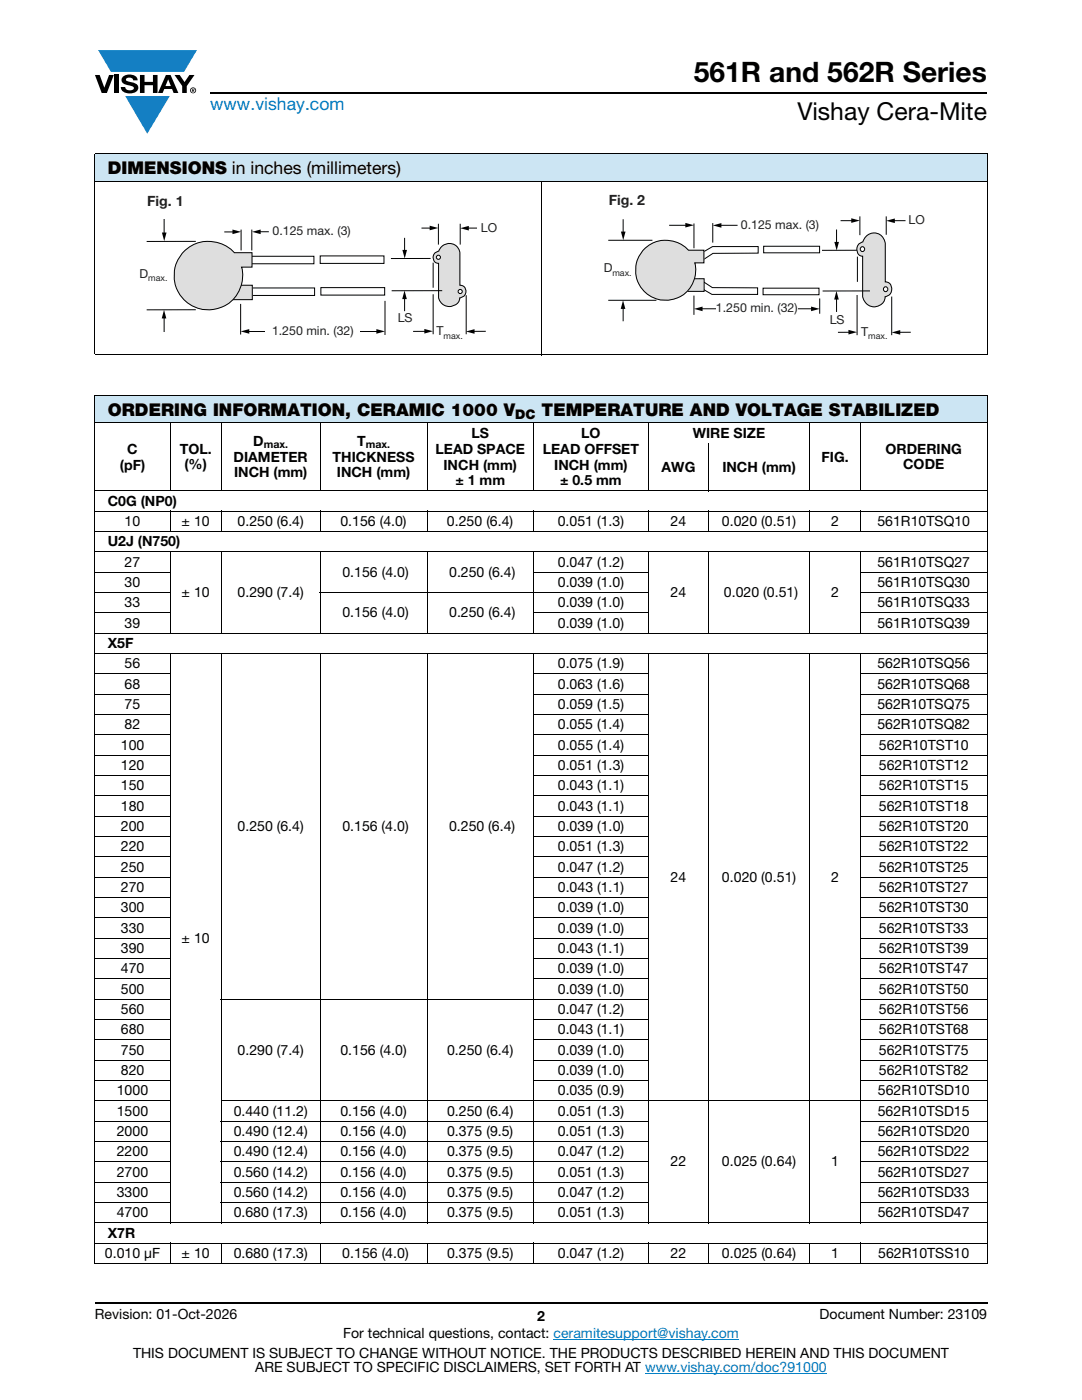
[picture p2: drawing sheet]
<svg xmlns="http://www.w3.org/2000/svg" width="216mm" height="279mm" viewBox="0 0 216 279" stroke-linecap="round" stroke-linejoin="round" font-family="sans-serif">
<g fill="#147fc3">
<path d="M19.6 10h19.7l-2.6 4.3h-1.1h-13.5z"/>
<path d="M25 19.2h8.9l-4.5 7.5z"/>
</g>
<g fill="#000">
<path d="M18.9 15h1l.9 2.5 1-2.5h.9l-1.4 3.6h-1zM22.9 15h.9v3.6h-.9zM24.6 15.3a2.1 2.1 0 0 1 2.8 .3l.1 .4h-.9a.79 .79 0 0 0-.7-.5 .79 .79 0 0 0-.8 .4l.3 .3 1 .2a1.08 1.08 0 0 1 1.2 1 1.08 1.08 0 0 1-1.1 1.2 1.73 1.73 0 0 1-2.4-1.2h.9a.96 .96 0 0 0 .8 .6 .96 .96 0 0 0 .9-.4 1.31 1.31 0 0 0-1.2-.6 1.03 1.03 0 0 1-1.1-.6 1.03 1.03 0 0 1 .2-1.1zM27.9 15h.9v1.3h1.7v-1.3h.9v3.6h-.9v-1.6h-1.7v1.6h-.9zM34.8 15h1.1l.9 1.4 1-1.4h1l-1.5 2.2v1.4h-.9v-1.4z"/>
<path d="M33.6 15.9l.5 1.3h-1.1zM33.1 15l-1.6 3.6h1l.3-.8h1.5l.3 .8h1l-1.6-3.6z"/>
<path d="M38.4 17.8h.2v.2h-.2zM38.3 17.7v.7h.1v-.3l.4 .3-.2-.3 .2-.2-.1-.2z"/>
<path d="M38.1 18a.46 .46 0 0 1 .9 0 .46 .46 0 0 1-.9 0zM37.9 18a.6 .6 0 0 0 1.2 0 .6 .6 0 0 0-1.2 0z"/>
</g>
<path d="M42 18.6h155M18.9 260h178.1" fill="none" stroke="#000" stroke-width=".36"/>
<path d="M110.4 267.3h37M128.7 274h36.3" fill="none" stroke="#007ec4" stroke-width=".2"/>
<g fill="#cce5f3">
<path d="M18.9 30.7h178.1v5.5h-178.1z"/>
<path d="M18.9 78.9h178.1v5.5h-178.1z"/>
</g>
<g fill="none" stroke="#000" stroke-width=".2">
<path d="M18.9 30.7h178.1M18.9 36.2h178.1M18.9 30.8v39.9M107.9 36.1v34.8M197 30.8v39.9M18.9 70.8h178.1M18.9 78.9h178.1M18.9 79v173.1M49.4 66.2h26M197 79v173.1M18.9 84.4h178.1M18.9 98h178.1"/>
<path d="M34 84.3v13.8M44.2 84.3v13.8M63.9 84.3v13.8M85.2 84.3v13.8M106.4 84.3v13.8M129.4 84.3v13.8M141.4 88.5v9.6M161.6 84.3v13.8M171.7 84.3v13.8M18.9 102h178.1M18.9 106.1h178.1M18.9 110.2h178.1"/>
<path d="M18.9 114.2h15.1M18.9 118.3h15.1M34 102v4.2M34 110.1v16.4M44.2 102v4.2M44.2 110.1v16.4M63.8 118.3h65.7M63.9 102v4.2M63.9 110.1v16.4M85.2 102v4.2M85.2 110.1v16.4M106.4 114.2h23.1"/>
<path d="M106.4 102v4.2M106.4 110.1v16.4M129.4 102v4.2M129.4 110.1v16.4M141.4 102v4.2M141.4 110.1v16.4M161.6 102v4.2M161.6 110.1v16.4M171.6 114.2h25.4M171.6 118.3h25.4M171.7 102v4.2M171.7 110.1v16.4"/>
<path d="M18.9 122.3h15.1M18.9 126.4h178.1M18.9 130.5h178.1M18.9 134.5h15.1M18.9 138.6h15.1M34 130.4v113.7M44.2 130.4v113.7M63.9 130.4v113.7M85.2 130.4v113.7M106.4 122.3h23.1M106.4 134.5h23.1M106.4 138.6h23.1"/>
<path d="M106.4 130.4v113.7M129.4 130.4v113.7M141.4 130.4v113.7M161.6 130.4v113.7M171.6 122.3h25.4M171.6 134.5h25.4M171.6 138.6h25.4M171.7 130.4v113.7M18.9 142.6h15.1M18.9 146.7h15.1M18.9 150.7h15.1M18.9 154.8h15.1"/>
<path d="M18.9 158.8h15.1M106.4 142.6h23.1M106.4 146.7h23.1M106.4 150.7h23.1M106.4 154.8h23.1M106.4 158.8h23.1M171.6 142.6h25.4M171.6 146.7h25.4M171.6 150.7h25.4M171.6 154.8h25.4M171.6 158.8h25.4M18.9 162.9h15.1"/>
<path d="M18.9 167h15.1M18.9 171h15.1M18.9 175.1h15.1M18.9 179.1h15.1M106.4 162.9h23.1M106.4 167h23.1M106.4 171h23.1M106.4 175.1h23.1M106.4 179.1h23.1M171.6 162.9h25.4M171.6 167h25.4M171.6 171h25.4"/>
<path d="M171.6 175.1h25.4M171.6 179.1h25.4M18.9 183.2h15.1M18.9 187.2h15.1M18.9 191.3h15.1M18.9 195.3h15.1M18.9 199.4h15.1M44.1 199.4h85.4M106.4 183.2h23.1M106.4 187.2h23.1M106.4 191.3h23.1M106.4 195.3h23.1"/>
<path d="M171.6 183.2h25.4M171.6 187.2h25.4M171.6 191.3h25.4M171.6 195.3h25.4M171.6 199.4h25.4M18.9 203.5h15.1M18.9 207.5h15.1M18.9 211.6h15.1M18.9 215.6h15.1M18.9 219.7h15.1M44.1 219.7h152.9M106.4 203.5h23.1"/>
<path d="M106.4 207.5h23.1M106.4 211.6h23.1M106.4 215.6h23.1M171.6 203.5h25.4M171.6 207.5h25.4M171.6 211.6h25.4M171.6 215.6h25.4M18.9 223.8h15.1M18.9 227.8h15.1M18.9 231.9h15.1M18.9 235.9h15.1M18.9 240h15.1"/>
<path d="M44.1 223.8h85.4M44.1 227.8h85.4M44.1 231.9h85.4M44.1 235.9h85.4M44.1 240h85.4M171.6 223.8h25.4M171.6 227.8h25.4M171.6 231.9h25.4M171.6 235.9h25.4M171.6 240h25.4M18.9 244.1h178.1M18.9 248.1h178.1"/>
<path d="M18.9 252.2h15M34 248v4.2M34 252.2h72.4M44.2 248v4.2M63.9 248v4.2M85.2 248v4.2M106.4 248v4.2M106.5 252.2h22.8M129.4 248v4.2M129.5 252.2h42.1M141.4 248v4.2M161.6 248v4.2"/>
<path d="M171.7 248v4.2M171.8 252.2h25.2"/>
</g>
<path d="M48 66.1l1.7-.4v.9zM75.1 65.7l1.7 .4-1.7 .5z" fill="#000"/>
<path d="M53 64.4h18.8v3.6h-18.8z" fill="#fff"/>
<path d="M32.8 43.8v2.9M39 48.2h-9.6M32.8 63.2v3" fill="none" stroke="#000" stroke-width=".2"/>
<path d="M32.3 46.4h.9l-.4 1.7zM32.7 61.8l.5 1.8h-.9z" fill="#000"/>
<path d="M50 57.5h12.8v1.5h-12.8z" fill="#fff"/>
<path d="M50 57.5h12.8v1.5h-12.8z" fill="none" stroke="#fff" stroke-width=".2"/>
<path d="M50 57.5h12.8v1.5h-12.8z" fill="none" stroke="#000" stroke-width=".2"/>
<path d="M49.9 51.1h12.7v1.5h-12.7z" fill="#fff"/>
<path d="M49.9 51.1h12.7v1.5h-12.7z" fill="none" stroke="#000" stroke-width=".2"/>
<circle cx="41.6" cy="55" r="6.8" fill="#dedede"/>
<circle cx="41.6" cy="55" r="6.8" fill="none" stroke="#dedede" stroke-width=".2"/>
<g fill="#dedede">
<path d="M44.5 50.4h5.8v2.9h-5.8z"/>
<path d="M44.5 56.9h5.8v2.9h-5.8z"/>
</g>
<path d="M44.5 56.9h5.8v2.9h-5.8z" fill="none" stroke="#000" stroke-width=".2"/>
<path d="M36.5 50.4a7 7 0 0 1 10.3 0h3.5v2.9h-2.1a6.8 6.8 0 0 1-8.3 8.3 6.8 6.8 0 0 1-3.4-11.2z" fill="#dedede"/>
<path d="M36.5 50.4a7 7 0 0 1 10.3 0h3.5v2.9h-2.1a6.8 6.8 0 0 1-8.3 8.3 6.8 6.8 0 0 1-3.4-11.2z" fill="none" stroke="#000" stroke-width=".2"/>
<path d="M64 57.4h12.8v1.5h-12.8z" fill="#fff"/>
<path d="M64 57.4h12.8v1.5h-12.8z" fill="none" stroke="#fff" stroke-width=".2"/>
<path d="M64 57.4h12.8v1.5h-12.8z" fill="none" stroke="#000" stroke-width=".2"/>
<path d="M63.9 51.1h12.7v1.5h-12.7z" fill="#fff"/>
<path d="M63.9 51.1h12.7v1.5h-12.7z" fill="none" stroke="#000" stroke-width=".2"/>
<path d="M86.9 50.4a1.42 1.42 0 0 0 1-.9 2.16 2.16 0 0 1 2.2-.8 2.16 2.16 0 0 1 1.7 1.7v6.5a1.26 1.26 0 0 1 1.2 1.3 1.26 1.26 0 0 1-1.3 1.2 2.15 2.15 0 0 1-2.1 1.8 2.15 2.15 0 0 1-2.1-1.8v-6.8a1.2 1.2 0 0 1-1-.9 1.2 1.2 0 0 1 .4-1.3z" fill="#dedede"/>
<path d="M86.9 50.4a1.42 1.42 0 0 0 1-.9 2.16 2.16 0 0 1 2.2-.8 2.16 2.16 0 0 1 1.7 1.7v6.5a1.26 1.26 0 0 1 1.2 1.3 1.26 1.26 0 0 1-1.3 1.2 2.15 2.15 0 0 1-2.1 1.8 2.15 2.15 0 0 1-2.1-1.8v-6.8a1.2 1.2 0 0 1-1-.9 1.2 1.2 0 0 1 .4-1.3z" fill="none" stroke="#dedede" stroke-width=".2"/>
<path d="M86.9 50.4a1.42 1.42 0 0 0 1-.9 2.16 2.16 0 0 1 2.2-.8 2.16 2.16 0 0 1 1.7 1.7v6.5a1.26 1.26 0 0 1 1.2 1.3 1.26 1.26 0 0 1-1.3 1.2 2.15 2.15 0 0 1-2.1 1.8 2.15 2.15 0 0 1-2.1-1.8v-6.8a1.2 1.2 0 0 1-1-.9 1.2 1.2 0 0 1 .4-1.3z" fill="none" stroke="#000" stroke-width=".2"/>
<circle cx="87.5" cy="51.3" r=".42" fill="#fff"/>
<circle cx="87.5" cy="51.3" r=".42" fill="none" stroke="#fff" stroke-width=".2"/>
<circle cx="87.5" cy="51.3" r=".42" fill="none" stroke="#000" stroke-width=".2"/>
<circle cx="91.8" cy="58.2" r=".42" fill="#fff"/>
<g fill="none" stroke="#000" stroke-width=".2">
<path d="M44.9 46.3h1.8M48.1 45.9v4M50.2 45.9v4M51.7 46.2h1.8M80.7 59.4v2.6M80.7 47.6v2.6M84.2 45.5h1.9M85.8 51.6h-7.7M86.4 52.5v4.8M86.4 58.8v7.8M87.5 44.8v3.9M88.1 58h-9.9"/>
<path d="M91.8 44.8v3.9M93 59v7.6M93.2 45.5h1.9M39 61.8h-9.6M48 60.8v5.9M76.8 60.1v6.7M85 66.1h-2.5M96.8 66.1h-2.4"/>
<circle cx="91.8" cy="58.2" r=".42"/>
</g>
<path d="M46.4 45.8l1.7 .5-1.7 .4zM50.3 46.3l1.7-.5v.9zM80.3 49.9h.9l-.4 1.7zM80.7 58l.5 1.7h-.9zM85.7 45l1.8 .5-1.8 .5zM91.8 45.5l1.7-.4v.9zM84.7 65.6l1.7 .5-1.7 .5zM93 66.2l1.7-.5v.9z" fill="#000"/>
<path d="M139.6 55.7l2.5 1.7h9.1v1.4h-9.1l-2.5-1.5z" fill="#fff"/>
<path d="M139.6 55.7l2.5 1.7h9.1v1.4h-9.1l-2.5-1.5z" fill="none" stroke="#000" stroke-width=".2"/>
<path d="M152.3 57.5h11.1v1.3h-11.1z" fill="#fff"/>
<path d="M152.3 57.5h11.1v1.3h-11.1z" fill="none" stroke="#000" stroke-width=".2"/>
<path d="M139.7 50.6l2.5-1.4h9.1v1.3l-9 .1-2.6 1.6z" fill="#fff"/>
<path d="M139.7 50.6l2.5-1.4h9.1v1.3l-9 .1-2.6 1.6z" fill="none" stroke="#000" stroke-width=".2"/>
<path d="M152.4 49.1h11.1v1.4h-11.1z" fill="#fff"/>
<path d="M124.3 43.9v2.6M152.4 49.1h11.1v1.4h-11.1zM124.3 61.3v2.7" fill="none" stroke="#000" stroke-width=".2"/>
<path d="M123.9 46.2h.9l-.4 1.7zM124.3 59.9l.5 1.8h-.9z" fill="#000"/>
<g fill="#f47921">
<path d="M135.4 49.9h5.1v2.6h-5.1z"/>
<circle cx="132.8" cy="53.9" r="6"/>
</g>
<path d="M135.4 55.6h5.1v2.6h-5.1z" fill="#dedede"/>
<path d="M135.4 55.6h5.1v2.6h-5.1z" fill="none" stroke="#000" stroke-width=".2"/>
<path d="M128.4 49.9a6.1 6.1 0 0 1 9 0h3.1v2.6h-1.9a6 6 0 0 1-7.3 7.2 6 6 0 0 1-2.9-9.8z" fill="#dedede"/>
<path d="M128.4 49.9a6.1 6.1 0 0 1 9 0h3.1v2.6h-1.9a6 6 0 0 1-7.3 7.2 6 6 0 0 1-2.9-9.8z" fill="none" stroke="#dedede" stroke-width=".2"/>
<path d="M121.5 59.9h9.4M128.4 49.9a6.1 6.1 0 0 1 9 0h3.1v2.6h-1.9a6 6 0 0 1-7.3 7.2 6 6 0 0 1-2.9-9.8zM133.6 45h3.5M138.5 59.1v3.6M138.5 44.7v4.7M142.2 44.6v3.7M143.6 45h3.5M163.6 59.7v2.8" fill="none" stroke="#000" stroke-width=".2"/>
<path d="M136.8 44.5l1.7 .4-1.7 .5zM142.2 45l1.7-.5v.9z" fill="#000"/>
<path d="M173 47a2.23 2.23 0 0 1 3.6 1.6v7.7a1.49 1.49 0 0 1 1.3 1.5 1.49 1.49 0 0 1-1.3 1.4 2.25 2.25 0 0 1-2.2 2 2.25 2.25 0 0 1-2.3-2v-8.1a1.44 1.44 0 0 1-1.1-1 1.44 1.44 0 0 1 .4-1.5 1.57 1.57 0 0 0 1.1-1.1z" fill="#dedede"/>
<path d="M173 47a2.23 2.23 0 0 1 3.6 1.6v7.7a1.49 1.49 0 0 1 1.3 1.5 1.49 1.49 0 0 1-1.3 1.4 2.25 2.25 0 0 1-2.2 2 2.25 2.25 0 0 1-2.3-2v-8.1a1.44 1.44 0 0 1-1.1-1 1.44 1.44 0 0 1 .4-1.5 1.57 1.57 0 0 0 1.1-1.1z" fill="none" stroke="#dedede" stroke-width=".2"/>
<path d="M173 47a2.23 2.23 0 0 1 3.6 1.6v7.7a1.49 1.49 0 0 1 1.3 1.5 1.49 1.49 0 0 1-1.3 1.4 2.25 2.25 0 0 1-2.2 2 2.25 2.25 0 0 1-2.3-2v-8.1a1.44 1.44 0 0 1-1.1-1 1.44 1.44 0 0 1 .4-1.5 1.57 1.57 0 0 0 1.1-1.1z" fill="none" stroke="#000" stroke-width=".2"/>
<circle cx="172.1" cy="49.7" r=".47" fill="#dedede"/>
<circle cx="172.1" cy="49.7" r=".47" fill="#fff"/>
<circle cx="172.1" cy="49.7" r=".47" fill="none" stroke="#000" stroke-width=".2"/>
<circle cx="176.7" cy="57.7" r=".47" fill="#dedede"/>
<circle cx="176.7" cy="57.7" r=".47" fill="#fff"/>
<g fill="none" stroke="#000" stroke-width=".2">
<path d="M166.9 45.9v2.7M166.9 59.5v2.7M167.8 44h2.4M170.9 49.9l-6.8 .1M171 59v7.8M171.1 51.3v4.8M171.6 43.3v3.5M173.5 58.1h-9.3M176.8 43.3v3.5M177.9 59.3v7.5M178.2 44h2.4M139.9 61.6h22.3"/>
<circle cx="176.7" cy="57.7" r=".47"/>
</g>
<path d="M166.5 48.3h.9l-.5 1.7zM166.9 58.1l.5 1.7h-1zM169.9 43.6l1.7 .4-1.7 .5zM176.8 44.1l1.8-.5v.9zM138.5 61.6l1.7-.4v.9zM161.8 61.2l1.8 .4-1.8 .5z" fill="#000"/>
<path d="M142.8 60.3h16.4v2.6h-16.4z" fill="#fff"/>
<path d="M121.5 48h8.6M169.6 66.3h-2.3M181.6 66.3h-2.3" fill="none" stroke="#000" stroke-width=".2"/>
<path d="M169.3 65.8l1.7 .5-1.7 .5zM177.9 66.3l1.7-.4v.9z" fill="#000"/>
<text font-size="5.6" x="138.4" y="16.4">561R and 562R Series</text>
<text font-size="4.9" x="159.1" y="24">Vishay Cera-Mite</text>
<text font-size="3.5" fill="#007ec4" x="42" y="21.9">www.vishay.com</text>
<g font-size="3.5">
<text x="21.5" y="34.8">DIMENSIONS in inches (millimeters)</text>
<text x="21.5" y="83">ORDERING INFORMATION, CERAMIC 1000 V</text>
<text x="108.1" y="83">TEMPERATURE AND VOLTAGE STABILIZED</text>
</g>
<g font-size="2.8" fill="#231f20">
<text x="29.4" y="41.1">Fig. 1</text>
<text x="121.5" y="40.9">Fig. 2</text>
</g>
<g font-size="2.8">
<text x="50.5" y="88.9">D</text>
<text x="71.3" y="88.9">T</text>
<text x="94.1" y="87.4">LS</text>
<text x="116" y="87.4">LO</text>
<text x="138.2" y="87.4">WIRE SIZE</text>
<text x="23.9" y="93.7">(pF)</text>
<text x="25.4" y="90.5">C</text>
<text x="35.9" y="90.7">TOL.</text>
<text x="36.8" y="93.5">(%)</text>
<text x="46.6" y="92.1">DIAMETER</text>
<text x="46.7" y="95.3">INCH (mm)</text>
<text x="66.4" y="92.1">THICKNESS</text>
<text x="67.2" y="95.3">INCH (mm)</text>
<text x="86.9" y="90.5">LEAD SPACE</text>
<text x="88.5" y="93.7">INCH (mm)</text>
<text x="108.3" y="90.5">LEAD OFFSET</text>
<text x="110.6" y="93.7">INCH (mm)</text>
<text x="132" y="94.1">AWG</text>
<text x="144.1" y="94.1">INCH (mm)</text>
<text x="163.9" y="92.1">FIG.</text>
<text x="176.7" y="90.7">ORDERING</text>
<text x="180.2" y="93.5">CODE</text>
<text x="21.5" y="100.9">C0G (NP0)</text>
<text x="90.9" y="96.9">± 1 mm</text>
<text x="111.8" y="96.9">± 0.5 mm</text>
<text x="24.9" y="105">10</text>
<text x="36.2" y="105">± 10</text>
<text x="47.4" y="105">0.250 (6.4)</text>
<text x="67.9" y="105">0.156 (4.0)</text>
<text x="89.2" y="105">0.250 (6.4)</text>
<text x="111.3" y="105">0.051 (1.3)</text>
<text x="133.8" y="105">24</text>
<text x="144.1" y="105">0.020 (0.51)</text>
<text x="165.8" y="105">2</text>
<text x="175.1" y="105">561R10TSQ10</text>
<text x="21.5" y="109">U2J (N750)</text>
<text x="24.9" y="113.1">27</text>
<text x="111.3" y="113.1">0.047 (1.2)</text>
<text x="175.1" y="113.1">561R10TSQ27</text>
<text x="24.9" y="117.2">30</text>
<text x="36.2" y="119.2">± 10</text>
<text x="47.4" y="119.2">0.290 (7.4)</text>
<text x="68.3" y="115.1">0.156 (4.0)</text>
<text x="89.6" y="115.1">0.250 (6.4)</text>
<text x="111.3" y="117.2">0.039 (1.0)</text>
<text x="133.8" y="119.2">24</text>
<text x="144.5" y="119.2">0.020 (0.51)</text>
<text x="165.8" y="119.2">2</text>
<text x="175.1" y="117.2">561R10TSQ30</text>
<text x="24.9" y="121.2">33</text>
<text x="24.9" y="125.3">39</text>
<text x="68.3" y="123.2">0.156 (4.0)</text>
<text x="89.6" y="123.2">0.250 (6.4)</text>
<text x="111.3" y="125.3">0.039 (1.0)</text>
<text x="111.3" y="121.2">0.039 (1.0)</text>
<text x="175.1" y="125.3">561R10TSQ39</text>
<text x="175.1" y="121.2">561R10TSQ33</text>
<text x="21.5" y="129.3">X5F</text>
<text x="24.9" y="133.4">56</text>
<text x="24.9" y="137.4">68</text>
<text x="111.3" y="137.4">0.063 (1.6)</text>
<text x="111.3" y="133.4">0.075 (1.9)</text>
<text x="175.1" y="133.4">562R10TSQ56</text>
<text x="175.1" y="137.4">562R10TSQ68</text>
<text x="24.9" y="141.5">75</text>
<text x="111.3" y="141.5">0.059 (1.5)</text>
<text x="175.1" y="141.5">562R10TSQ75</text>
<text x="24.1" y="149.6">100</text>
<text x="24.9" y="145.6">82</text>
<text x="111.3" y="145.6">0.055 (1.4)</text>
<text x="111.3" y="149.6">0.055 (1.4)</text>
<text x="175.1" y="145.6">562R10TSQ82</text>
<text x="175.4" y="149.6">562R10TST10</text>
<text x="24.1" y="153.7">120</text>
<text x="111.3" y="153.7">0.051 (1.3)</text>
<text x="175.4" y="153.7">562R10TST12</text>
<text x="24.1" y="157.7">150</text>
<text x="24.1" y="161.8">180</text>
<text x="111.3" y="157.7">0.043 (1.1)</text>
<text x="111.3" y="161.8">0.043 (1.1)</text>
<text x="175.4" y="157.7">562R10TST15</text>
<text x="175.4" y="161.8">562R10TST18</text>
<text x="24.1" y="165.8">200</text>
<text x="47.4" y="165.8">0.250 (6.4)</text>
<text x="68.3" y="165.8">0.156 (4.0)</text>
<text x="89.6" y="165.8">0.250 (6.4)</text>
<text x="111.3" y="165.8">0.039 (1.0)</text>
<text x="175.4" y="165.8">562R10TST20</text>
<text x="24.1" y="169.9">220</text>
<text x="24.1" y="173.9">250</text>
<text x="111.3" y="169.9">0.051 (1.3)</text>
<text x="111.3" y="173.9">0.047 (1.2)</text>
<text x="175.4" y="169.9">562R10TST22</text>
<text x="175.4" y="173.9">562R10TST25</text>
<text x="24.1" y="178">270</text>
<text x="111.3" y="178">0.043 (1.1)</text>
<text x="133.8" y="176">24</text>
<text x="144.1" y="176">0.020 (0.51)</text>
<text x="165.8" y="176">2</text>
<text x="175.4" y="178">562R10TST27</text>
<text x="24.1" y="182.1">300</text>
<text x="111.3" y="182.1">0.039 (1.0)</text>
<text x="175.4" y="182.1">562R10TST30</text>
<text x="24.1" y="186.1">330</text>
<text x="24.1" y="190.2">390</text>
<text x="36.2" y="188.1">± 10</text>
<text x="111.3" y="186.1">0.039 (1.0)</text>
<text x="111.3" y="190.2">0.043 (1.1)</text>
<text x="175.4" y="186.1">562R10TST33</text>
<text x="175.4" y="190.2">562R10TST39</text>
<text x="24.1" y="194.2">470</text>
<text x="111.3" y="194.2">0.039 (1.0)</text>
<text x="175.4" y="194.2">562R10TST47</text>
<text x="24.1" y="198.3">500</text>
<text x="24.1" y="202.4">560</text>
<text x="111.3" y="202.4">0.047 (1.2)</text>
<text x="111.3" y="198.3">0.039 (1.0)</text>
<text x="175.4" y="202.4">562R10TST56</text>
<text x="175.4" y="198.3">562R10TST50</text>
<text x="24.1" y="206.4">680</text>
<text x="111.3" y="206.4">0.043 (1.1)</text>
<text x="175.4" y="206.4">562R10TST68</text>
<text x="24.1" y="210.5">750</text>
<text x="24.1" y="214.5">820</text>
<text x="47.4" y="210.5">0.290 (7.4)</text>
<text x="67.9" y="210.5">0.156 (4.0)</text>
<text x="89.2" y="210.5">0.250 (6.4)</text>
<text x="111.3" y="210.5">0.039 (1.0)</text>
<text x="111.3" y="214.5">0.039 (1.0)</text>
<text x="175.4" y="210.5">562R10TST75</text>
<text x="175.4" y="214.5">562R10TST82</text>
<text x="23.3" y="218.6">1000</text>
<text x="111.3" y="218.6">0.035 (0.9)</text>
<text x="175.2" y="218.6">562R10TSD10</text>
<text x="23.3" y="222.6">1500</text>
<text x="23.3" y="226.7">2000</text>
<text x="46.6" y="226.7">0.490 (12.4)</text>
<text x="46.6" y="222.6">0.440 (11.2)</text>
<text x="67.9" y="226.7">0.156 (4.0)</text>
<text x="67.9" y="222.6">0.156 (4.0)</text>
<text x="89.2" y="226.7">0.375 (9.5)</text>
<text x="89.2" y="222.6">0.250 (6.4)</text>
<text x="111.3" y="226.7">0.051 (1.3)</text>
<text x="111.3" y="222.6">0.051 (1.3)</text>
<text x="175.2" y="226.7">562R10TSD20</text>
<text x="175.2" y="222.6">562R10TSD15</text>
<text x="23.3" y="230.8">2200</text>
<text x="46.6" y="230.8">0.490 (12.4)</text>
<text x="67.9" y="230.8">0.156 (4.0)</text>
<text x="89.2" y="230.8">0.375 (9.5)</text>
<text x="111.3" y="230.8">0.047 (1.2)</text>
<text x="133.8" y="232.8">22</text>
<text x="144.1" y="232.8">0.025 (0.64)</text>
<text x="165.8" y="232.8">1</text>
<text x="175.2" y="230.8">562R10TSD22</text>
<text x="23.3" y="234.8">2700</text>
<text x="23.3" y="238.9">3300</text>
<text x="46.6" y="234.8">0.560 (14.2)</text>
<text x="46.6" y="238.9">0.560 (14.2)</text>
<text x="67.9" y="234.8">0.156 (4.0)</text>
<text x="67.9" y="238.9">0.156 (4.0)</text>
<text x="89.2" y="234.8">0.375 (9.5)</text>
<text x="89.2" y="238.9">0.375 (9.5)</text>
<text x="111.3" y="234.8">0.051 (1.3)</text>
<text x="111.3" y="238.9">0.047 (1.2)</text>
<text x="175.2" y="234.8">562R10TSD27</text>
<text x="175.2" y="238.9">562R10TSD33</text>
<text x="23.3" y="242.9">4700</text>
<text x="46.6" y="242.9">0.680 (17.3)</text>
<text x="67.9" y="242.9">0.156 (4.0)</text>
<text x="89.2" y="242.9">0.375 (9.5)</text>
<text x="111.3" y="242.9">0.051 (1.3)</text>
<text x="175.2" y="242.9">562R10TSD47</text>
<text x="20.9" y="251">0.010 μF</text>
<text x="21.5" y="247">X7R</text>
<text x="36.2" y="251">± 10</text>
<text x="46.6" y="251">0.680 (17.3)</text>
<text x="68.3" y="251">0.156 (4.0)</text>
<text x="89.2" y="251">0.375 (9.5)</text>
<text x="111.3" y="251">0.047 (1.2)</text>
<text x="133.8" y="251">22</text>
<text x="144.1" y="251">0.025 (0.64)</text>
<text x="165.9" y="251">1</text>
<text x="175.3" y="251">562R10TSS10</text>
<text x="18.9" y="263.3">Revision: 01-Oct-2026</text>
<text x="107.2" y="263.6">2</text>
<text x="163.6" y="263.3">Document Number: 23109</text>
<text x="68.5" y="267.1">For technical questions, contact: ceramitesupport@vishay.com</text>
<text x="26.5" y="271">THIS DOCUMENT IS SUBJECT TO CHANGE WITHOUT NOTICE. THE PRODUCTS DESCRIBED HEREIN AND THIS DOCUMENT</text>
<text x="50.9" y="273.8">ARE SUBJECT TO SPECIFIC DISCLAIMERS, SET FORTH AT www.vishay.com/doc?91000</text>
</g>
<text font-size="2.6" x="102.8" y="83.7">DC</text>
<g font-size="2.5" fill="#231f20">
<text x="54.4" y="47">0.125 max. (3)</text>
<text x="95.9" y="46.2">LO</text>
<text x="147.8" y="45.7">0.125 max. (3)</text>
<text x="181.3" y="44.7">LO</text>
<text x="27.8" y="55.4">D</text>
<text x="120.5" y="54.3">D</text>
<text x="79.4" y="64.4">LS</text>
<text x="142.9" y="62.3">1.250 min. (32)</text>
<text x="165.6" y="64.7">LS</text>
<text x="54.3" y="66.9">1.250 min. (32)</text>
<text x="87.1" y="66.9">T</text>
<text x="171.8" y="67">T</text>
</g>
<g font-size="2.1">
<text x="52.6" y="89.5">max.</text>
<text x="73" y="89.5">max.</text>
</g>
<g font-size="1.8" fill="#231f20">
<text x="29.6" y="56.1">max.</text>
<text x="122.2" y="55.1">max.</text>
<text x="88.5" y="67.6">max.</text>
<text x="173.3" y="67.8">max.</text>
</g>
</svg>
